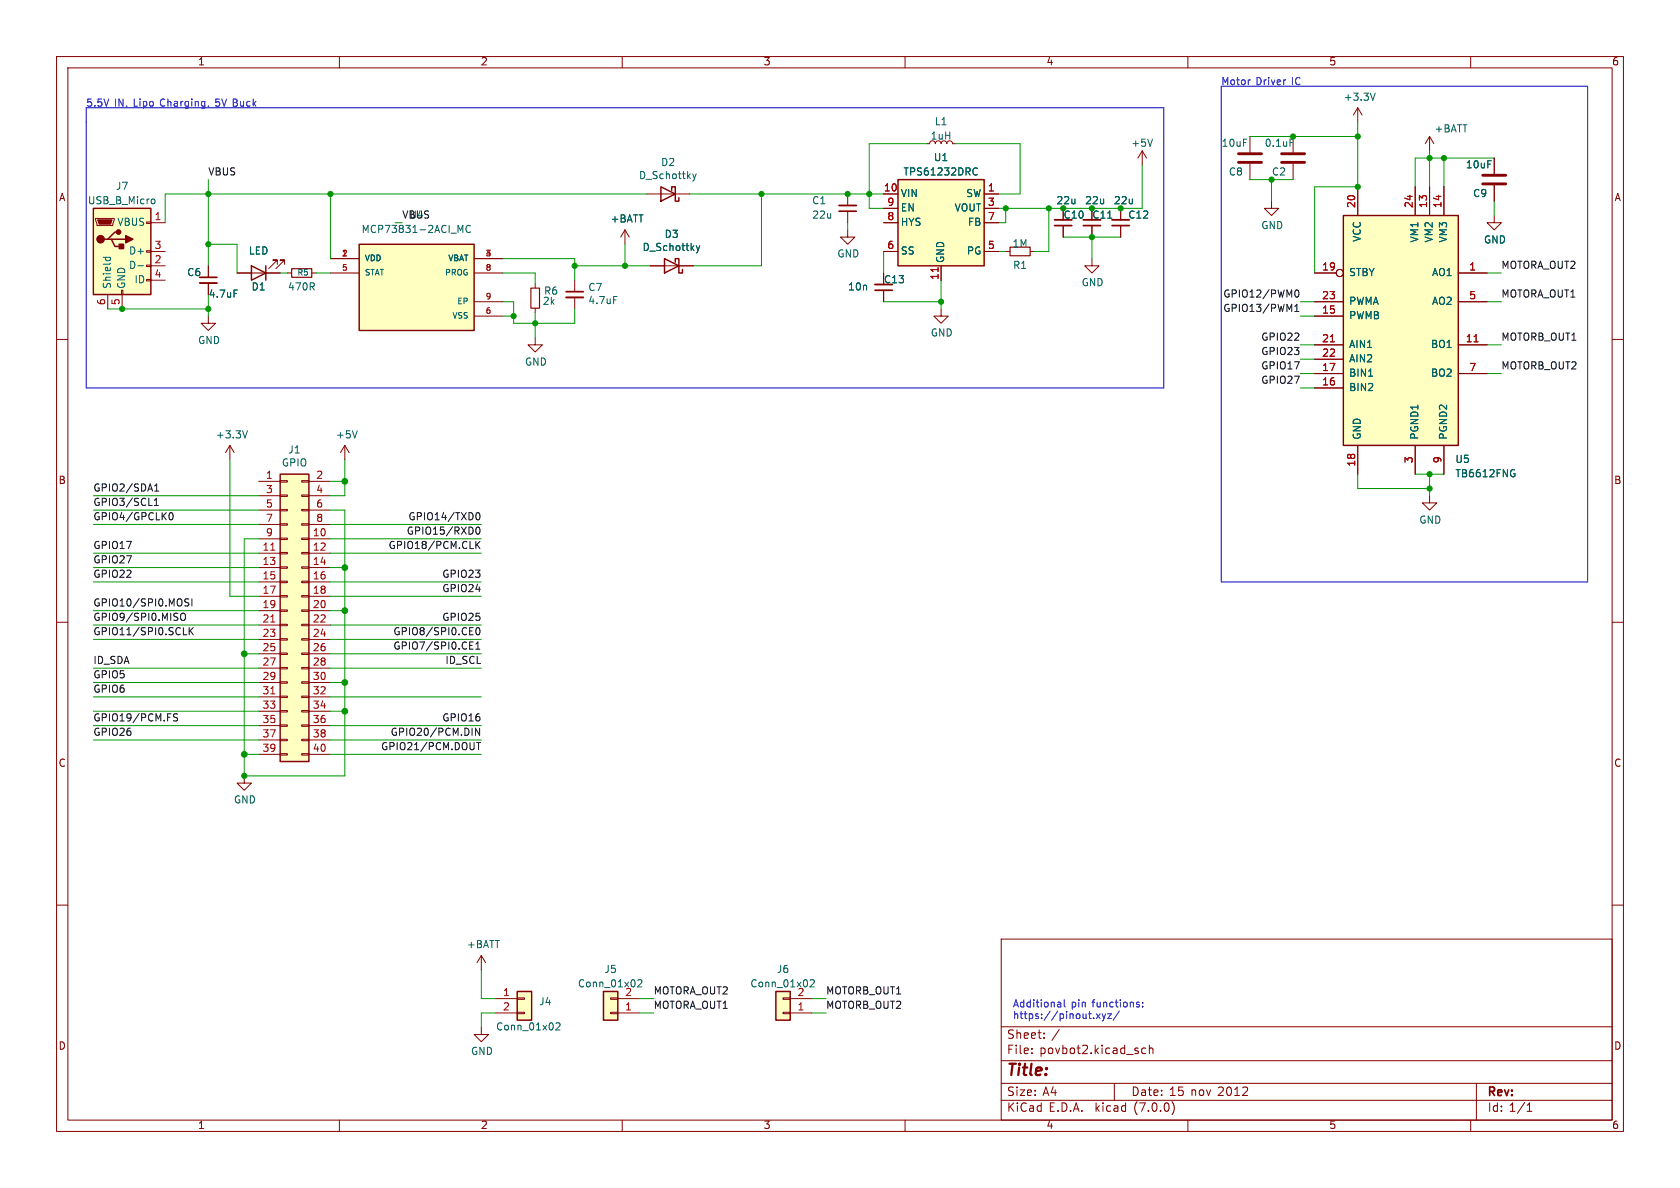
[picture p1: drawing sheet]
<svg xmlns="http://www.w3.org/2000/svg" width="297mm" height="210mm" viewBox="0 0 297 210" stroke-linecap="round" stroke-linejoin="round" font-family="sans-serif">
<g fill="none" stroke="#840000" stroke-width=".18">
<path d="M10 10h277v190h-277zM12 12h273v186h-273zM60 10v2M110 10v2M160 10v2M210 10v2M240 19.1v2.5M240 19.1l-.7 1.2M240 19.1l.8 1.2M260 10v2M16.9 38.6h3.3v.3l-.3 1h-2.8zM25.9 39.2h.8v.3h-.8z"/>
<path d="M26.7 39.4h2.5M114.3 34.3h7.6M149.9 34.3v2M149.9 37.3v2.1M156.2 34.3h2.5M156.2 39.4h2.5M156.2 36.8h2.5M163.8 25.4h.5M167.4 25.4l.1-.4 .4-.1 .4 .2 .1 .3h.5M174 34.3h2.5M174 39.4h2.5M174 36.8h2.5"/>
<path d="M188 36.8v2.1M188 39.9v2M193 36.8v2.1M193 39.9v2M198.1 36.8v2.1M198.1 39.9v2M201.9 26.7l-.7 1.2M201.9 26.7v2.5M201.9 26.7l.8 1.2M221 24.1v2.8M221 29v2.8M224.8 35.6v1.2h1.3l-1.3 1.3-1.3-1.3h1.3"/>
<path d="M228.6 24.1v2.8M228.6 29v2.8M240 33v5.1M250.2 33v5.1M252.7 24.1v2.6M252.7 33v5.1M252.7 24.1l-.7 1.3M252.7 24.1l.8 1.3M255.3 33v5.1M264.2 38.1v1.3h1.2l-1.2 1.2-1.3-1.2h1.3M264.2 27.9v2.8M264.2 32.8v2.8"/>
<path d="M10 60h2M19 52.1v2.5M21.5 51.3h.2v.8h-.2zM21.6 52.1v2.5M25.9 49.4h.8v.3h-.8zM25.9 46.9h.8v.2h-.8zM25.9 44.3h.8v.3h-.8zM26.7 44.5h2.5M26.7 47h2.5M26.7 49.5h2.5M36.8 55.9v1.3h1.3l-1.3 1.2-1.2-1.2h1.2M36.8 47v2"/>
<path d="M36.8 50v2.1M41.9 48.3h7.6M49 46.7v-.7h-.7h.7l-1.5 1.5M50.3 46.7v-.7h-.8h.8l-1.5 1.5M50.8 48.3h.8M55.1 48.3h.8M58.4 48.3h5.1M58.4 45.7h5.1M83.8 48.3h5.1M83.8 55.9h5.1M83.8 53.3h5.1M83.8 45.7h5.1"/>
<path d="M94.6 59.7v1.3h1.3l-1.3 1.2-1.3-1.2h1.3M94.6 50.2v.7M94.6 54.5v.7M101.6 49.5v2.1M101.6 52.6v2M110.5 40.6l-.8 1.3M110.5 40.6v2.6M110.5 40.6l.8 1.3M114.9 47h7.7M149.9 40.6v1.3h1.2l-1.2 1.3-1.3-1.3h1.3M156.2 44.5h2.5M156.2 48.3v2"/>
<path d="M156.2 51.3v2M166.4 54.6v1.3h1.2l-1.2 1.3-1.3-1.3h1.3M166.4 47v2.5M174 44.5h2.5M177.8 44.5h.8M182.1 44.5h.8M193 45.7v1.3h1.3l-1.3 1.3-1.2-1.3h1.2M232.4 48.3h3.8M232.4 55.9h5.1M232.4 53.3h5.1M257.8 48.3h5.1M257.8 53.3h5.1"/>
<path d="M285 60h2M40.6 78.7l-.7 1.3M40.6 78.7v2.6M40.6 78.7l.8 1.3M61 78.7l-.8 1.3M61 78.7v2.6M61 78.7l.7 1.3M232.4 61h5.1M232.4 68.6h5.1M232.4 66h5.1M232.4 63.5h5.1M240 78.7v5.1"/>
<path d="M250.2 78.7v5.1M255.3 78.7v5.1M257.8 61h5.1M257.8 66h5.1M45.7 85.1h3.8M45.7 95.3h3.8M45.7 97.8h3.8M45.7 87.6h3.8M45.7 90.2h3.8M45.7 92.7h3.8M49.5 97.7h1.3v.2h-1.3zM49.5 95.1h1.3v.3h-1.3z"/>
<path d="M49.5 92.6h1.3v.2h-1.3zM49.5 90h1.3v.3h-1.3zM49.5 87.5h1.3v.3h-1.3zM49.5 85h1.3v.2h-1.3zM53.3 97.7h1.3v.2h-1.3zM53.3 95.1h1.3v.3h-1.3zM53.3 92.6h1.3v.2h-1.3zM53.3 90h1.3v.3h-1.3zM53.3 87.5h1.3v.3h-1.3zM53.3 85h1.3v.2h-1.3zM54.6 85.1h3.8M54.6 95.3h3.8"/>
<path d="M54.6 97.8h3.8M54.6 87.6h3.8M54.6 90.2h3.8M54.6 92.7h3.8M252.7 87.6v1.3h1.3l-1.3 1.3-1.2-1.3h1.2M10 110h2M45.7 100.3h3.8M45.7 102.9h3.8M45.7 105.4h3.8M45.7 108h3.8M45.7 110.5h3.8M45.7 113h3.8"/>
<path d="M45.7 115.6h3.8M45.7 118.1h3.8M49.5 118h1.3v.2h-1.3zM49.5 115.4h1.3v.3h-1.3zM49.5 112.9h1.3v.3h-1.3zM49.5 110.4h1.3v.2h-1.3zM49.5 107.8h1.3v.3h-1.3zM49.5 105.3h1.3v.2h-1.3zM49.5 102.7h1.3v.3h-1.3zM49.5 100.2h1.3v.3h-1.3zM53.3 118h1.3v.2h-1.3zM53.3 115.4h1.3v.3h-1.3z"/>
<path d="M53.3 112.9h1.3v.3h-1.3zM53.3 110.4h1.3v.2h-1.3zM53.3 107.8h1.3v.3h-1.3zM53.3 105.3h1.3v.2h-1.3zM53.3 102.7h1.3v.3h-1.3zM53.3 100.2h1.3v.3h-1.3zM54.6 100.3h3.8M54.6 102.9h3.8M54.6 105.4h3.8M54.6 108h3.8M54.6 110.5h3.8M54.6 113h3.8"/>
<path d="M54.6 115.6h3.8M54.6 118.1h3.8M285 110h2M43.2 137.2v1.2h1.2l-1.2 1.3-1.3-1.3h1.3M45.7 120.7h3.8M45.7 123.2h3.8M45.7 125.7h3.8M45.7 128.3h3.8M45.7 130.8h3.8M45.7 133.4h3.8M49.5 133.2h1.3v.3h-1.3zM49.5 130.7h1.3v.2h-1.3z"/>
<path d="M49.5 128.1h1.3v.3h-1.3zM49.5 125.6h1.3v.3h-1.3zM49.5 123.1h1.3v.2h-1.3zM49.5 120.5h1.3v.3h-1.3zM53.3 133.2h1.3v.3h-1.3zM53.3 130.7h1.3v.2h-1.3zM53.3 128.1h1.3v.3h-1.3zM53.3 125.6h1.3v.3h-1.3zM53.3 123.1h1.3v.2h-1.3zM53.3 120.5h1.3v.3h-1.3zM54.6 120.7h3.8M54.6 123.2h3.8"/>
<path d="M54.6 125.7h3.8M54.6 128.3h3.8M54.6 130.8h3.8M54.6 133.4h3.8M10 160h2M285 160h2M85.1 168.9l-.8 1.3M85.1 168.9v2.6M85.1 168.9l.8 1.3M87.6 179.1h3.8M87.6 176.5h3.8M91.4 178.9h1.3v.3h-1.3z"/>
<path d="M91.4 176.4h1.3v.3h-1.3zM107.9 176.4h1.3v.3h-1.3zM107.9 178.9h1.3v.3h-1.3zM109.2 179.1h3.8M109.2 176.5h3.8M138.4 176.4h1.3v.3h-1.3zM138.4 178.9h1.3v.3h-1.3zM139.7 179.1h3.8M139.7 176.5h3.8M177 166h108v32h-108zM60 198v2M85.1 181.6v1.3h1.3l-1.3 1.3-1.3-1.3h1.3"/>
<path d="M110 198v2M160 198v2M177 194.5h108M177 191.5h108M177 187.5h108M177 181.5h108M182.4 186.1v.2M182.4 185.3v.2M184.6 183.4v.2M184.6 182.6v.2M197 191.5v3M202.5 185.3h-.4l-.3 .2v.5l.2 .2h.5"/>
<path d="M203.2 185.4l.2-.1h.4v1M203.2 184.8v1.5M207.2 194.8a1.74 1.74 0 0 1 0 2.2M210 198v2M260 198v2M261 191.5v6.5M270 196.5h.8M270 195.4l.4-.4v1.5"/>
<circle cx="236.9" cy="48.3" r=".63"/>
</g>
<path d="M51.6 47.5h3.5v1.5h-3.5zM93.9 50.9h1.5v3.6h-1.5zM178.6 43.7h3.5v1.5h-3.5z" fill="none" stroke="#840000" stroke-width=".2"/>
<path d="M218.9 28.7h4.1M218.9 27.2h4.1M226.6 28.7h4M226.6 27.2h4M262.1 32.5h4.1M262.1 31h4.1" fill="none" stroke="#840000" stroke-width=".51"/>
<g fill="none" stroke="#006464" stroke-width=".18">
<path d="M243.1 16.5l-.4 1.2M27 35.2h.3l.1 .2-.1 .5-.3 .1M83.2 40a.6 .6 0 0 0-.9 .4 .6 .6 0 0 0 .6 .7l.3-.1M122.5 30.7l.3 .9M122.8 31.6l-.3 .4M123.1 30.7l-.3 .9M172.2 29.7h.3l.3 .1M172.8 30.8l-.3 .1h-.3M203.7 24.6l-.4 1.3M228.1 24.6h.6M18.2 45.5h1.3M18.7 45.5v.4"/>
<path d="M19.5 45.5v.4M24.4 47h1M41.4 51.3h.6M81.4 40.7l.4-.9v1.3M108.5 52.4h.6M123.1 43.4l.3 .9M123.4 44.3l-.3 .4M123.7 43.4l-.3 .9M43.7 76.2l-.4 1.2M63.1 76.2l-.4 1.2M267.6 83.7h.2v.5l-.2 .1M267.6 83l.2 .1"/>
<path d="M112.8 173.3l.4-.1 .3 .3-.8 1h.8M143.2 173.3l.5-.1 .3 .3-.8 1h.8M98.3 180.9l.5-.1 .2 .4-.8 .9h.8"/>
</g>
<g fill="#ffffc2" stroke="#ffffc2" stroke-width=".18">
<path d="M237.5 38.1h20.3v40.6h-20.3z"/>
<path d="M106.7 175.3h2.5v5h-2.5z"/>
<path d="M91.4 175.3h2.6v5h-2.6z"/>
<path d="M49.5 83.8h5.1v50.8h-5.1z"/>
<path d="M137.2 175.3h2.5v5h-2.5z"/>
<path d="M63.5 43.2h20.3v15.2h-20.3z"/>
<path d="M16.5 36.8h10.2v15.3h-10.2z"/>
<path d="M158.7 31.8h15.3v15.2h-15.3z"/>
</g>
<g fill="none" stroke="#840000" stroke-width=".25">
<path d="M16.5 36.8h10.2v15.3h-10.2zM116.8 33l2.6 1.3-2.6 1.3zM118.7 33.7v-.7h.7v2.6h.6v-.7M158.7 31.8h15.3v15.2h-15.3zM237.5 38.1h20.3v40.6h-20.3zM19 42.3h.7l.6 1.3h1.3M19.7 42.3h2.5M21 41h-.7l-1.3 1.3h-.6M44.4 47l2.6 1.3-2.6 1.2zM47 47v2.5M63.5 43.2h20.3v15.2h-20.3zM117.5 45.7l2.5 1.3-2.5 1.3z"/>
<path d="M119.4 46.4v-.7h.6v2.6h.6v-.7M49.5 83.8h5.1v50.8h-5.1zM91.4 175.3h2.6v5h-2.6zM106.7 175.3h2.5v5h-2.5zM137.2 175.3h2.5v5h-2.5z"/>
</g>
<path d="M165.8 47.3v.7M235.2 60.4h.7M260.6 60.4h.7M47.9 97.3h.7M47.9 110h.7M47.9 122.7h.7" fill="none" stroke="#a90000" stroke-width=".18"/>
<path d="M148.3 36.3h3.1M186.4 38.9h3.1M191.5 38.9h3.1M196.6 38.9h3M35.3 50h3.1M100.1 52.6h3M154.7 50.3h3" fill="none" stroke="#840000" stroke-width=".33"/>
<path d="M148.3 37.3h3.1M186.4 39.9h3.1M191.5 39.9h3.1M196.6 39.9h3M35.3 49h3.1M100.1 51.6h3M154.7 51.3h3" fill="none" stroke="#840000" stroke-width=".3"/>
<g fill="#840000" stroke="#840000" stroke-width=".25">
<path d="M22.2 41.7l1.3 .6-1.3 .6z"/>
<path d="M21.1 43.2h.7v.7h-.7z"/>
<circle cx="17.8" cy="42.3" r=".63"/>
<circle cx="21" cy="41" r=".38"/>
</g>
<path d="M17.3 38.9h2.5l-.2 .7h-2.1z" fill="#840000" stroke="#840000" stroke-width=".18"/>
<g fill="none" stroke="#0f0f0f" stroke-width=".18">
<path d="M228.9 55.1h.7M228.9 54.2l.4-.4v1.3M229.1 51.3h.1a.68 .68 0 0 1 .4 .6 .68 .68 0 0 1-.4 .6 .84 .84 0 0 1-.1-1.2zM27.3 89.4h.7M27.3 88.4l.3-.3v1.3M27.3 86.8h.8M27.3 85.9l.4-.4v1.3M29.9 90.9l.3-.3a.68 .68 0 0 1 .4 .7 .68 .68 0 0 1-.4 .6l-.3-.2M84.1 95.7v1.3M84.2 90.7l.2-.1a.68 .68 0 0 1 .5 .7 .68 .68 0 0 1-.5 .6l-.2-.1-.1-.4zM84.3 93.2h.1a.68 .68 0 0 1 .5 .6 .68 .68 0 0 1-.5 .6 .84 .84 0 0 1-.1-1.2zM84.3 96.2l.5 .8"/>
<path d="M84.8 95.7l-.7 .7M32 108.6l.2-.2a.43 .43 0 0 1 .6 .4v.5a.42 .42 0 0 1-.4 .4 .42 .42 0 0 1-.5-.4zM32.4 112.2h.6M32.7 106.2l.7 .6-.3 .3h-.4M33.4 105.9h-.5l-.2 .2M33.4 110.9v1.3M33.6 111.5l.6 .7M33.9 105.9v1.2M34.2 110.9l-.8 .8M83 114.1h.5M83 114.8h.6M83 113.5h.6"/>
<path d="M83 112.2h.6M83 110.9h.6M84.1 114.8h.7M84.1 113.8l.4-.3v1.3M84.2 111.1l.2-.2a.68 .68 0 0 1 .5 .7 .68 .68 0 0 1-.5 .6l-.2-.1-.1-.4zM31.4 126.2h-.5l-.2 .1v.4l.6 .2 .1 .3-.3 .3-.4-.1M84.2 131.3h.8M84.6 131.3v1.2M84.8 128.7v1.3l-.7-1.3v1.3"/>
</g>
<g fill="none" stroke="#0000c2" stroke-width=".18">
<path d="M15.2 19.1h190.5v49.5h-190.5zM36.9 18.7l-.1 .3M215.9 15.2h64.8v87.7h-64.8zM220.9 14.1h.1M187.1 177.2h.3l.1 .1v.7M187.5 177.9l-.4 .1M187.5 177.5h-.4M188.1 176.7v1.1l.2 .2M193.8 179.2l.7 .9M194.5 179.2l-.7 .9M194.9 179.2l.3 .9M195.5 179.2l-.3 .9"/>
<path d="M195.8 179.2h.7l-.7 .9h.7M197.9 178.7l-1.1 1.7M201.1 177.2h.3M201.1 177.6h.3l.1 .2-.2 .2h-.3M202 177.9v.1M202 177.2v.1M195.2 180.1l-.3 .4"/>
</g>
<g fill="none" stroke="#009600" stroke-width=".18">
<path d="M36.8 31.8v15.2M58.4 34.3v11.4M69.8 39.4h1.3M114.3 34.3h-85.1v5.1M121.9 34.3h34.3M134.6 34.3v12.7h-12M149.9 39.4v1.2M163.8 25.4h-10.1v11.4h2.5M168.9 25.4h11.4v8.9h-3.8M177.8 36.8v2.6h-1.3M185.4 36.8v7.7h-2.5M201.9 29.2v7.6h-25.4"/>
<path d="M221 24.1h19M221 31.8h7.6M224.8 31.8v3.8M240 21.6v11.4h-7.6v15.3M252.7 26.7v6.3M255.3 27.9v5.1M264.2 27.9h-14v5.1M264.2 35.6v2.5M19 54.6h17.8M36.8 43.2h5.1v5.1M36.8 52.1v3.8M49.5 48.3h1.3"/>
<path d="M55.9 48.3h2.5M88.9 48.3h5.7v1.9M88.9 55.9h1.9M88.9 53.3h1.9v3.9h10.8v-2.6M88.9 45.7h12.7v3.8M94.6 55.2v4.5M101.6 47h13.3M110.5 43.2v3.8M156.2 53.3h10.2M156.2 44.5v3.8M166.4 49.5v5.1M176.5 44.5h1.3"/>
<path d="M188 41.9h10.1M193 41.9v3.8M229.9 55.9h2.5M229.9 53.3h2.5M262.9 48.3h2.5M262.9 53.3h2.5M229.9 68.6h2.5M229.9 61h2.5M229.9 63.5h2.5M229.9 66h2.5M262.9 61h2.5M262.9 66h2.5"/>
<path d="M16.5 97.8h29.2M16.5 92.7h29.2M16.5 90.2h29.2M16.5 87.6h29.2M40.6 81.3v24.1h5.1M58.4 90.2h2.6v47h-17.8v-41.9h2.5M58.4 95.3h26.7M58.4 97.8h26.7M58.4 92.7h26.7M58.4 85.1h2.6M61 81.3v6.3h-2.6M240 83.8v2.6h12.7"/>
<path d="M250.2 83.8h5.1M252.7 83.8v3.8M16.5 118.1h29.2M16.5 110.5h29.2M16.5 102.9h29.2M16.5 113h29.2M16.5 100.3h29.2M16.5 108h29.2M43.2 115.6h2.5M58.4 118.1h26.7M58.4 110.5h26.7M58.4 105.4h26.7"/>
<path d="M58.4 102.9h26.7M58.4 113h26.7M58.4 115.6h26.7M58.4 100.3h2.6M58.4 108h2.6M16.5 123.2h29.2M16.5 125.7h29.2M16.5 120.7h29.2M16.5 130.8h29.2M16.5 128.3h29.2M43.2 133.4h2.5M58.4 123.2h26.7"/>
<path d="M58.4 133.4h26.7M58.4 125.7h2.6M58.4 120.7h2.6M58.4 130.8h26.7M58.4 128.3h26.7M85.1 171.5v5h2.5M87.6 179.1h-2.5v2.5M113 179.1h2.6M113 176.5h2.6M143.5 179.1h2.5M143.5 176.5h2.5"/>
</g>
<g fill="#009600" stroke="#009600" stroke-width=".18">
<circle cx="240" cy="33" r=".46"/>
<circle cx="252.7" cy="27.9" r=".46"/>
<circle cx="240" cy="24.1" r=".46"/>
<circle cx="255.3" cy="27.9" r=".46"/>
<circle cx="228.6" cy="24.1" r=".46"/>
<circle cx="224.8" cy="31.8" r=".46"/>
<circle cx="177.8" cy="36.8" r=".46"/>
<circle cx="185.4" cy="36.8" r=".46"/>
<circle cx="188" cy="36.8" r=".46"/>
<circle cx="193" cy="36.8" r=".46"/>
<circle cx="198.1" cy="36.8" r=".46"/>
<circle cx="166.4" cy="53.3" r=".46"/>
<circle cx="193" cy="41.9" r=".46"/>
<circle cx="252.7" cy="83.8" r=".46"/>
<circle cx="252.7" cy="86.4" r=".46"/>
<circle cx="61" cy="125.7" r=".51"/>
<circle cx="61" cy="120.7" r=".51"/>
<circle cx="43.2" cy="137.2" r=".46"/>
<circle cx="43.2" cy="133.4" r=".51"/>
<circle cx="101.6" cy="47" r=".46"/>
<circle cx="110.5" cy="47" r=".46"/>
<circle cx="94.6" cy="57.2" r=".46"/>
<circle cx="90.8" cy="55.9" r=".46"/>
<circle cx="61" cy="100.3" r=".51"/>
<circle cx="61" cy="85.1" r=".51"/>
<circle cx="61" cy="108" r=".51"/>
<circle cx="36.8" cy="43.2" r=".46"/>
<circle cx="36.8" cy="34.3" r=".46"/>
<circle cx="21.6" cy="54.6" r=".46"/>
<circle cx="36.8" cy="54.6" r=".46"/>
<circle cx="58.4" cy="34.3" r=".46"/>
<circle cx="43.2" cy="115.6" r=".51"/>
<circle cx="153.7" cy="34.3" r=".46"/>
<circle cx="149.9" cy="34.3" r=".46"/>
<circle cx="134.6" cy="34.3" r=".46"/>
</g>
<text font-size="2.8" fill="#840000" x="178" y="190.8">Title:</text>
<g font-size="2.1" fill="#840000">
<text x="178" y="183.9">Sheet:</text>
<text x="185.9" y="183.9">/</text>
<text x="178" y="186.6">File:</text>
<text x="183.8" y="186.6">povbot2.kicad_sch</text>
<text x="178" y="196.8">KiCad</text>
<text x="178" y="194">Size:</text>
<text x="184.3" y="194">A4</text>
<text x="185.4" y="196.8">E.D.A.</text>
<text x="193.7" y="196.8">kicad</text>
<text x="200" y="194">Date:</text>
<text x="200.6" y="196.8">(7.0.0)</text>
<text x="206.7" y="194">15</text>
<text x="210.5" y="194">nov</text>
<text x="215.4" y="194">2012</text>
<text x="263" y="194.2">Rev:</text>
<text x="263" y="196.8">Id: 1/1</text>
</g>
<g font-size="1.8" fill="#840000">
<text x="35" y="11.8">1</text>
<text x="85" y="11.8">2</text>
<text x="135" y="11.8">3</text>
<text x="185" y="11.8">4</text>
<text x="235" y="11.8">5</text>
<text x="285" y="11.8">6</text>
<text x="10.4" y="35.8">A</text>
<text x="285.4" y="35.8">A</text>
<text x="10.3" y="85.8">B</text>
<text x="285.3" y="85.8">B</text>
<text x="10.3" y="135.8">C</text>
<text x="285.3" y="135.8">C</text>
<text x="10.3" y="185.8">D</text>
<text x="285.3" y="185.8">D</text>
<text x="35" y="199.8">1</text>
<text x="85" y="199.8">2</text>
<text x="135" y="199.8">3</text>
<text x="185" y="199.8">4</text>
<text x="235" y="199.8">5</text>
<text x="285" y="199.8">6</text>
</g>
<g font-size="1.8" fill="#0000c2">
<text x="215.9" y="15.2">Motor</text>
<text x="222.1" y="15.2">Driver</text>
<text x="228.4" y="15.2">IC</text>
<text x="15.2" y="19.1">5.5V</text>
<text x="20.2" y="19.1">IN, Lipo</text>
<text x="28.5" y="19.1">Charging,</text>
<text x="38.4" y="19.1">5V Buck</text>
<text x="179.1" y="178.3">Additional</text>
<text x="189.4" y="178.3">pin</text>
<text x="193.2" y="178.3">functions:</text>
<text x="179.1" y="180.3">https://pinout.xyz/</text>
</g>
<g font-size="1.8" fill="#006464">
<text x="165.2" y="22.4">L1</text>
<text x="237.5" y="18.1">+3.3V</text>
<text x="253.5" y="23.7">+BATT</text>
<text x="116.8" y="29.6">D2</text>
<text x="164.5" y="25">1uH</text>
<text x="165" y="28.8">U1</text>
<text x="199.9" y="26.2">+5V</text>
<text x="215.9" y="26.2">10uF</text>
<text x="223.5" y="26.2">0.1uF</text>
<text x="20.4" y="33.8">J7</text>
<text x="112.9" y="31.9">D_Schottky</text>
<text x="159.3" y="35.1">VIN</text>
<text x="159.7" y="31.3">TPS61232DRC</text>
<text x="170.7" y="35.1">SW</text>
<text x="217.2" y="31.3">C8</text>
<text x="224.8" y="31.3">C2</text>
<text x="259.1" y="30">10uF</text>
<text x="260.4" y="35.1">C9</text>
<text x="15.5" y="36.4">USB_B_Micro</text>
<text x="20.6" y="40.2">VBUS</text>
<text x="63.9" y="41.5">MCP73831-2ACI_MC</text>
<text x="107.9" y="39.6">+BATT</text>
<text x="143.5" y="36.4">C1</text>
<text x="143.5" y="38.9">22u</text>
<text x="159.3" y="40.2">HYS</text>
<text x="159.3" y="37.7">EN</text>
<text x="168.6" y="37.7">VOUT</text>
<text x="171" y="40.2">FB</text>
<text x="186.7" y="36.4">22u</text>
<text x="188" y="38.9">C10</text>
<text x="191.8" y="36.4">22u</text>
<text x="193" y="38.9">C11</text>
<text x="196.9" y="36.4">22u</text>
<text x="199.4" y="38.9">C12</text>
<text x="222.9" y="40.8">GND</text>
<text x="22.7" y="47.8">D-</text>
<text x="22.7" y="45.3">D+</text>
<text x="43.9" y="45.3">LED</text>
<text x="113.5" y="44.6">D_Schottky</text>
<text x="117.4" y="42.3">D3</text>
<text x="148" y="45.8">GND</text>
<text x="159.3" y="45.3">SS</text>
<text x="167.2" y="46.5" transform="rotate(-90 167.2 46.5)">GND</text>
<text x="170.8" y="45.3">PG</text>
<text x="178.9" y="44">1M</text>
<text x="179" y="47.8">R1</text>
<text x="240.9" y="42.9" transform="rotate(-90 240.9 42.9)">VCC</text>
<text x="251" y="43" transform="rotate(-90 251 43)">VM1</text>
<text x="253.6" y="43" transform="rotate(-90 253.6 43)">VM2</text>
<text x="256.1" y="43" transform="rotate(-90 256.1 43)">VM3</text>
<text x="262.3" y="43.3">GND</text>
<text x="19.9" y="51.1" transform="rotate(-90 19.9 51.1)">Shield</text>
<text x="22.4" y="51.1" transform="rotate(-90 22.4 51.1)">GND</text>
<text x="23.7" y="50.4">ID</text>
<text x="33" y="49.1">C6</text>
<text x="36.8" y="52.9">4.7uF</text>
<text x="44.4" y="51.6">D1</text>
<text x="50.8" y="51.6">470R</text>
<text x="96.1" y="52.4">R6</text>
<text x="103.9" y="51.7">C7</text>
<text x="149.9" y="51.6">10n</text>
<text x="156.2" y="50.4">C13</text>
<text x="191.2" y="50.9">GND</text>
<text x="238.5" y="49.1">STBY</text>
<text x="253" y="49.1">AO1</text>
<text x="95.9" y="54.2">2k</text>
<text x="103.9" y="54">4.7uF</text>
<text x="164.5" y="59.8">GND</text>
<text x="238.5" y="56.7">PWMB</text>
<text x="238.5" y="54.2">PWMA</text>
<text x="253" y="54.2">AO2</text>
<text x="35" y="61.1">GND</text>
<text x="92.7" y="64.9">GND</text>
<text x="238.5" y="61.8">AIN1</text>
<text x="238.5" y="64.3">AIN2</text>
<text x="252.9" y="61.8">BO1</text>
<text x="238.5" y="69.4">BIN2</text>
<text x="238.5" y="66.9">BIN1</text>
<text x="252.9" y="66.9">BO2</text>
<text x="38.1" y="77.8">+3.3V</text>
<text x="59.3" y="77.8">+5V</text>
<text x="240.9" y="77.7" transform="rotate(-90 240.9 77.7)">GND</text>
<text x="251" y="77.7" transform="rotate(-90 251 77.7)">PGND1</text>
<text x="256.1" y="77.7" transform="rotate(-90 256.1 77.7)">PGND2</text>
<text x="49.8" y="82.7">GPIO</text>
<text x="50.9" y="80.4">J1</text>
<text x="257.2" y="82.1">U5</text>
<text x="257.2" y="84.6">TB6612FNG</text>
<text x="250.9" y="92.8">GND</text>
<text x="41.3" y="142.3">GND</text>
<text x="82.5" y="167.9">+BATT</text>
<text x="106.8" y="172.3">J5</text>
<text x="137.3" y="172.3">J6</text>
<text x="95.3" y="178">J4</text>
<text x="102.1" y="174.8">Conn_01x02</text>
<text x="110.5" y="176.3">2</text>
<text x="132.6" y="174.8">Conn_01x02</text>
<text x="140.9" y="176.3">2</text>
<text x="87.6" y="182.4">Conn_01x02</text>
<text x="83.2" y="186.8">GND</text>
</g>
<g font-size="1.8" fill="#0f0f0f">
<text x="36.8" y="31.2">VBUS</text>
<text x="71.1" y="38.8">VBUS</text>
<text x="72.3" y="38.9">U4</text>
<text x="265.4" y="47.7">MOTORA_OUT2</text>
<text x="216.1" y="52.8">GPIO12/PWM0</text>
<text x="265.4" y="52.8">MOTORA_OUT1</text>
<text x="216.1" y="55.3">GPIO13/PWM1</text>
<text x="222.8" y="65.5">GPIO17</text>
<text x="222.8" y="60.4">GPIO22</text>
<text x="222.8" y="63">GPIO23</text>
<text x="265.4" y="65.5">MOTORB_OUT2</text>
<text x="265.4" y="60.4">MOTORB_OUT1</text>
<text x="222.8" y="68">GPIO27</text>
<text x="16.5" y="87.1">GPIO2/SDA1</text>
<text x="16.5" y="89.6">GPIO3/SCL1</text>
<text x="16.5" y="92.2">GPIO4/GPCLK0</text>
<text x="71.8" y="94.7">GPIO15/RXD0</text>
<text x="72.1" y="92.2">GPIO14/TXD0</text>
<text x="16.5" y="99.8">GPIO27</text>
<text x="16.5" y="97.3">GPIO17</text>
<text x="68.6" y="97.3">GPIO18/PCM.CLK</text>
<text x="16.5" y="102.3">GPIO22</text>
<text x="16.5" y="107.4">GPIO10/SPI0.MOSI</text>
<text x="78.1" y="104.9">GPIO24</text>
<text x="78.1" y="102.3">GPIO23</text>
<text x="16.5" y="110">GPIO9/SPI0.MISO</text>
<text x="16.5" y="112.5">GPIO11/SPI0.SCLK</text>
<text x="69.4" y="112.5">GPIO8/SPI0.CE0</text>
<text x="78.1" y="110">GPIO25</text>
<text x="16.5" y="117.6">ID_SDA</text>
<text x="69.4" y="115">GPIO7/SPI0.CE1</text>
<text x="78.6" y="117.6">ID_SCL</text>
<text x="16.5" y="122.7">GPIO6</text>
<text x="16.5" y="120.1">GPIO5</text>
<text x="16.5" y="127.7">GPIO19/PCM.FS</text>
<text x="16.5" y="130.3">GPIO26</text>
<text x="68.9" y="130.3">GPIO20/PCM.DIN</text>
<text x="78.1" y="127.7">GPIO16</text>
<text x="67.2" y="132.8">GPIO21/PCM.DOUT</text>
<text x="115.6" y="178.5">MOTORA_OUT1</text>
<text x="115.6" y="176">MOTORA_OUT2</text>
<text x="146" y="178.5">MOTORB_OUT2</text>
<text x="146" y="176">MOTORB_OUT1</text>
</g>
<g font-size="1.8" fill="#a90000">
<text x="156.2" y="34">10</text>
<text x="174.6" y="34">1</text>
<text x="27.3" y="39.1">1</text>
<text x="156.8" y="39.1">8</text>
<text x="156.8" y="36.6">9</text>
<text x="174.6" y="36.6">3</text>
<text x="174.6" y="39.1">7</text>
<text x="239.8" y="36.8" transform="rotate(-90 239.8 36.8)">20</text>
<text x="249.9" y="36.8" transform="rotate(-90 249.9 36.8)">24</text>
<text x="252.5" y="36.8" transform="rotate(-90 252.5 36.8)">13</text>
<text x="255" y="36.8" transform="rotate(-90 255 36.8)">14</text>
<text x="27.3" y="46.7">2</text>
<text x="27.3" y="44.2">3</text>
<text x="156.8" y="44.2">6</text>
<text x="174.6" y="44.2">5</text>
<text x="27.3" y="49.3">4</text>
<text x="166.1" y="49.5" transform="rotate(-90 166.1 49.5)">11</text>
<text x="233.7" y="48">19</text>
<text x="233.7" y="53.1">23</text>
<text x="259.7" y="48">1</text>
<text x="259.7" y="53.1">5</text>
<text x="18.8" y="54" transform="rotate(-90 18.8 54)">6</text>
<text x="21.3" y="54" transform="rotate(-90 21.3 54)">5</text>
<text x="233.7" y="55.6">15</text>
<text x="233.7" y="65.8">17</text>
<text x="233.7" y="60.7">21</text>
<text x="233.7" y="63.2">22</text>
<text x="259.1" y="60.7">11</text>
<text x="259.7" y="65.8">7</text>
<text x="233.7" y="68.3">16</text>
<text x="239.8" y="82.6" transform="rotate(-90 239.8 82.6)">18</text>
<text x="249.9" y="81.9" transform="rotate(-90 249.9 81.9)">3</text>
<text x="255" y="81.9" transform="rotate(-90 255 81.9)">9</text>
<text x="47" y="84.8">1</text>
<text x="47" y="87.4">3</text>
<text x="47" y="89.9">5</text>
<text x="55.8" y="84.8">2</text>
<text x="55.8" y="87.4">4</text>
<text x="55.8" y="89.9">6</text>
<text x="47" y="92.5">7</text>
<text x="47" y="95">9</text>
<text x="55.2" y="95">10</text>
<text x="55.8" y="92.5">8</text>
<text x="46.4" y="97.5">11</text>
<text x="46.4" y="100.1">13</text>
<text x="55.2" y="97.5">12</text>
<text x="55.2" y="100.1">14</text>
<text x="46.4" y="102.6">15</text>
<text x="46.4" y="105.2">17</text>
<text x="46.4" y="107.7">19</text>
<text x="55.2" y="102.6">16</text>
<text x="55.2" y="105.2">18</text>
<text x="55.2" y="107.7">20</text>
<text x="46.4" y="110.2">21</text>
<text x="46.4" y="112.8">23</text>
<text x="55.2" y="110.2">22</text>
<text x="55.2" y="112.8">24</text>
<text x="46.4" y="115.3">25</text>
<text x="46.4" y="117.9">27</text>
<text x="55.2" y="115.3">26</text>
<text x="55.2" y="117.9">28</text>
<text x="46.4" y="120.4">29</text>
<text x="46.4" y="122.9">31</text>
<text x="46.4" y="125.5">33</text>
<text x="55.2" y="120.4">30</text>
<text x="55.2" y="122.9">32</text>
<text x="55.2" y="125.5">34</text>
<text x="46.4" y="128">35</text>
<text x="46.4" y="130.6">37</text>
<text x="55.2" y="128">36</text>
<text x="55.2" y="130.6">38</text>
<text x="46.4" y="133.1">39</text>
<text x="55.2" y="133.1">40</text>
<text x="88.9" y="176.3">1</text>
<text x="88.9" y="178.8">2</text>
<text x="110.5" y="178.8">1</text>
<text x="140.9" y="178.8">1</text>
</g>
<g font-size="1.4" fill="#a90000">
<text x="60.4" y="45.5">1</text>
<text x="85.8" y="45.5">4</text>
<text x="60.4" y="48">5</text>
<text x="85.8" y="48">8</text>
<text x="85.8" y="53.1">9</text>
<text x="85.8" y="55.6">6</text>
</g>
<g font-size="1.4" fill="#006464">
<text x="64.5" y="46.4">VDD</text>
<text x="79.1" y="46.4">VBAT</text>
<text x="52.5" y="49">R5</text>
<text x="64.5" y="49">STAT</text>
<text x="78.5" y="49">PROG</text>
<text x="79.8" y="56.6">VSS</text>
<text x="80.7" y="54">EP</text>
</g>
</svg>
